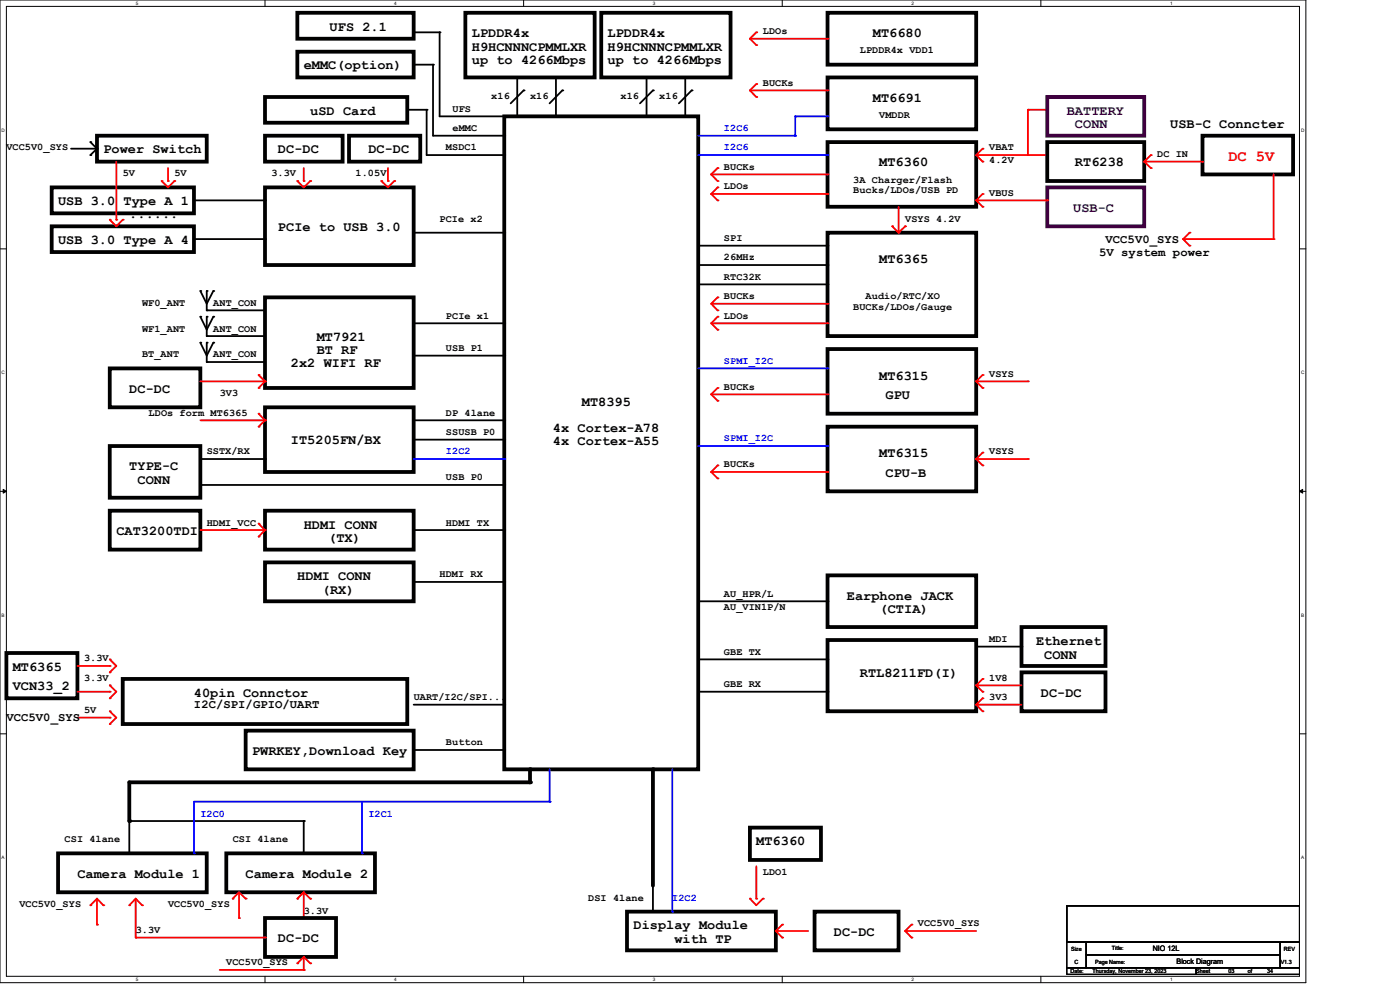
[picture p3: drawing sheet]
<svg xmlns="http://www.w3.org/2000/svg" width="297mm" height="210mm" viewBox="0 0 297 210" stroke-linecap="round" stroke-linejoin="round" font-family="sans-serif">
<g fill="none" stroke="#000" stroke-width=".21">
<path d="M0 0h277v208.5h-277zM1.4 1.4h274.3v205.7h-274.3zM56.2 0v1.4M111.1 0v1.4M165.9 0v1.4M220.8 0v1.4M0 52.8h1.4M275.7 52.8h1.3M0 104.2h1.4M.7 103.8l.7 .4-.7 .4zM275.7 104.2l.7-.4v.8zM275.7 104.2h1.3"/>
<path d="M0 155.7h1.4M275.7 155.7h1.3M56.2 207.1v1.4M111.1 207.1v1.4M165.9 207.1v1.4M220.8 207.1v1.4"/>
</g>
<path d="M.7 103.8l.7 .4-.7 .4zM275.7 104.2l.7-.4v.8z" fill="#000"/>
<g fill="none" stroke="#000" stroke-width=".8">
<path d="M63.1 2.7h24.7v5.5h-24.7zM98.7 2.7h27.5v13.7h-27.5zM107 24.7h41.1v138.5h-41.1zM175.6 30.1h31.5v13.8h-31.5zM175.6 49.4h31.5v21.9h-31.5zM56.2 63.1h31.6v19.2h-31.6zM175.6 74h31.5v13.8h-31.5zM175.6 90.5h31.5v13.7h-31.5zM56.2 108.3h31.6v8.3h-31.6zM56.2 119.3h31.6v8.3h-31.6zM175.6 135.8h31.5v15.1h-31.5zM175.6 122h31.5v11h-31.5z"/>
<path d="M216.7 133h17.8v8.3h-17.8zM52.1 155h35.7v8.2h-35.7zM112.4 163.2v2.7h-85v8.3M138.5 163.2v24.7M12.3 181h31.6v8.3h-31.6zM48 181h31.5v8.3h-31.5zM133 193.4h31.6v8.2h-31.6z"/>
</g>
<g fill="none" stroke="#000" stroke-width=".38">
<path d="M109.7 16.4v8.3M111.1 19.2l-2.8 2.7M117.9 16.4v8.3M119.3 19.2l-2.7 2.7M93.3 24.7h13.7M42.5 61.7l1.4 2.7 1.4-2.7M42.5 67.2l1.4 2.7 1.4-2.7M43.9 61.7v4.1h12.3M43.9 67.2v4.1h12.3M87.8 68.6h19.2M87.8 75.4h19.2M87.8 112.4h19.2"/>
<path d="M87.8 123.4h19.2M148.1 139.9h27.5M148.1 127.6h27.5M207.1 137.2h9.6M87.8 159.1h19.2M148.1 146.7h27.5M64.4 174.2h-37v6.8"/>
</g>
<g fill="#000">
<circle cx="111.1" cy="19.2" r=".19"/>
<circle cx="119.3" cy="19.2" r=".19"/>
<circle cx="107" cy="24.7" r=".19"/>
<circle cx="109.7" cy="24.7" r=".19"/>
<circle cx="117.9" cy="24.7" r=".19"/>
<circle cx="42.5" cy="67.2" r=".19"/>
<circle cx="42.5" cy="61.7" r=".19"/>
<circle cx="43.9" cy="61.7" r=".19"/>
<circle cx="43.9" cy="65.8" r=".19"/>
<circle cx="43.9" cy="67.2" r=".19"/>
<circle cx="43.9" cy="71.3" r=".19"/>
<circle cx="45.3" cy="67.2" r=".19"/>
<circle cx="45.3" cy="61.7" r=".19"/>
<circle cx="107" cy="68.6" r=".19"/>
<circle cx="107" cy="75.4" r=".19"/>
<circle cx="107" cy="112.4" r=".19"/>
<circle cx="107" cy="123.4" r=".19"/>
<circle cx="175.6" cy="139.9" r=".19"/>
<circle cx="175.6" cy="127.6" r=".19"/>
<circle cx="216.7" cy="137.2" r=".19"/>
<circle cx="107" cy="159.1" r=".19"/>
<circle cx="175.6" cy="146.7" r=".19"/>
<circle cx="27.4" cy="174.2" r=".19"/>
<circle cx="27.4" cy="174.2" r=".4"/>
<circle cx="64.4" cy="174.2" r=".19"/>
<circle cx="112.4" cy="165.9" r=".4"/>
<circle cx="112.4" cy="163.2" r=".4"/>
<circle cx="138.5" cy="163.2" r=".4"/>
</g>
<path d="M148.1 32.9h27.5" fill="none" stroke="#00f" stroke-width=".38"/>
<circle cx="175.6" cy="32.9" r=".19" fill="#00f"/>
<path d="M150.9 37h24.7" fill="none" stroke="#f00" stroke-width=".38"/>
<circle cx="175.6" cy="37" r=".19" fill="#f00"/>
<path d="M150.9 41.1h24.7" fill="none" stroke="#f00" stroke-width=".38"/>
<circle cx="175.6" cy="41.1" r=".19" fill="#f00"/>
<path d="M152.2 35.6l-1.3 1.4" fill="none" stroke="#f00" stroke-width=".38"/>
<circle cx="152.2" cy="35.6" r=".19" fill="#f00"/>
<path d="M150.9 37l1.3 1.4" fill="none" stroke="#f00" stroke-width=".38"/>
<circle cx="152.2" cy="38.4" r=".19" fill="#f00"/>
<path d="M152.2 39.8l-1.3 1.3" fill="none" stroke="#f00" stroke-width=".38"/>
<circle cx="152.2" cy="39.8" r=".19" fill="#f00"/>
<path d="M150.9 41.1l1.3 1.4" fill="none" stroke="#f00" stroke-width=".38"/>
<circle cx="152.2" cy="42.5" r=".19" fill="#f00"/>
<path d="M148.1 52.1h27.5M148.1 56.2h27.5M148.1 60.3h27.5" fill="none" stroke="#000" stroke-width=".38"/>
<g fill="#000">
<circle cx="175.6" cy="52.1" r=".19"/>
<circle cx="175.6" cy="56.2" r=".19"/>
<circle cx="175.6" cy="60.3" r=".19"/>
</g>
<path d="M150.9 64.4h24.7" fill="none" stroke="#f00" stroke-width=".38"/>
<circle cx="175.6" cy="64.4" r=".19" fill="#f00"/>
<path d="M150.9 68.6h24.7" fill="none" stroke="#f00" stroke-width=".38"/>
<circle cx="175.6" cy="68.6" r=".19" fill="#f00"/>
<path d="M152.2 63.1l-1.3 1.3" fill="none" stroke="#f00" stroke-width=".38"/>
<circle cx="152.2" cy="63.1" r=".19" fill="#f00"/>
<path d="M150.9 64.4l1.3 1.4" fill="none" stroke="#f00" stroke-width=".38"/>
<circle cx="152.2" cy="65.8" r=".19" fill="#f00"/>
<path d="M152.2 67.2l-1.3 1.4" fill="none" stroke="#f00" stroke-width=".38"/>
<circle cx="152.2" cy="67.2" r=".19" fill="#f00"/>
<path d="M150.9 68.6l1.3 1.3" fill="none" stroke="#f00" stroke-width=".38"/>
<circle cx="152.2" cy="69.9" r=".19" fill="#f00"/>
<path d="M148.1 78.1h27.5" fill="none" stroke="#00f" stroke-width=".38"/>
<circle cx="175.6" cy="78.1" r=".19" fill="#00f"/>
<path d="M148.1 94.6h27.5" fill="none" stroke="#00f" stroke-width=".38"/>
<circle cx="175.6" cy="94.6" r=".19" fill="#00f"/>
<path d="M150.9 83.7h24.7" fill="none" stroke="#f00" stroke-width=".38"/>
<circle cx="175.6" cy="83.7" r=".19" fill="#f00"/>
<path d="M152.2 82.3l-1.3 1.4" fill="none" stroke="#f00" stroke-width=".38"/>
<circle cx="152.2" cy="82.3" r=".19" fill="#f00"/>
<path d="M150.9 83.7l1.3 1.3" fill="none" stroke="#f00" stroke-width=".38"/>
<circle cx="152.2" cy="85" r=".19" fill="#f00"/>
<path d="M150.9 100.1h24.7" fill="none" stroke="#f00" stroke-width=".38"/>
<circle cx="175.6" cy="100.1" r=".19" fill="#f00"/>
<path d="M152.2 98.7l-1.3 1.4" fill="none" stroke="#f00" stroke-width=".38"/>
<circle cx="152.2" cy="98.7" r=".19" fill="#f00"/>
<path d="M150.9 100.1l1.3 1.4" fill="none" stroke="#f00" stroke-width=".38"/>
<circle cx="152.2" cy="101.5" r=".19" fill="#f00"/>
<path d="M190.6 43.9v5.5" fill="none" stroke="#f00" stroke-width=".38"/>
<circle cx="190.6" cy="49.4" r=".19" fill="#f00"/>
<path d="M192 48l-1.4 1.4" fill="none" stroke="#f00" stroke-width=".38"/>
<circle cx="192" cy="48" r=".19" fill="#f00"/>
<path d="M189.3 48l1.3 1.4" fill="none" stroke="#f00" stroke-width=".38"/>
<circle cx="189.3" cy="48" r=".19" fill="#f00"/>
<path d="M207.1 32.9h15.1" fill="none" stroke="#f00" stroke-width=".38"/>
<circle cx="222.2" cy="32.9" r=".19" fill="#f00"/>
<path d="M208.4 31.5l-1.3 1.4" fill="none" stroke="#f00" stroke-width=".38"/>
<circle cx="208.4" cy="31.5" r=".19" fill="#f00"/>
<path d="M207.1 32.9l1.3 1.4" fill="none" stroke="#f00" stroke-width=".38"/>
<circle cx="208.4" cy="34.3" r=".19" fill="#f00"/>
<path d="M207.1 80.9h11" fill="none" stroke="#f00" stroke-width=".38"/>
<circle cx="218.1" cy="80.9" r=".19" fill="#f00"/>
<path d="M208.4 79.5l-1.3 1.4" fill="none" stroke="#f00" stroke-width=".38"/>
<circle cx="208.4" cy="79.5" r=".19" fill="#f00"/>
<path d="M207.1 80.9l1.3 1.4" fill="none" stroke="#f00" stroke-width=".38"/>
<circle cx="208.4" cy="82.3" r=".19" fill="#f00"/>
<path d="M207.1 97.4h11" fill="none" stroke="#f00" stroke-width=".38"/>
<circle cx="218.1" cy="97.4" r=".19" fill="#f00"/>
<path d="M208.4 96l-1.3 1.4" fill="none" stroke="#f00" stroke-width=".38"/>
<circle cx="208.4" cy="96" r=".19" fill="#f00"/>
<path d="M207.1 97.4l1.3 1.3" fill="none" stroke="#f00" stroke-width=".38"/>
<circle cx="208.4" cy="98.7" r=".19" fill="#f00"/>
<path d="M172.8 193.4h17.8v8.2h-17.8z" fill="none" stroke="#000" stroke-width=".8"/>
<path d="M160.4 183.8v6.8" fill="none" stroke="#f00" stroke-width=".38"/>
<circle cx="160.4" cy="190.6" r=".19" fill="#f00"/>
<path d="M116.6 163.2v6.9" fill="none" stroke="#00f" stroke-width=".38"/>
<circle cx="116.6" cy="170.1" r=".19" fill="#00f"/>
<path d="M41.1 170.1h75.5" fill="none" stroke="#00f" stroke-width=".38"/>
<circle cx="116.6" cy="170.1" r=".19" fill="#00f"/>
<path d="M64.4 174.2v6.8M138.5 187.9v5.5" fill="none" stroke="#000" stroke-width=".38"/>
<g fill="#000">
<circle cx="64.4" cy="174.2" r=".19"/>
<circle cx="138.5" cy="193.4" r=".19"/>
</g>
<path d="M41.1 170.1v10.9" fill="none" stroke="#00f" stroke-width=".38"/>
<circle cx="41.1" cy="181" r=".19" fill="#00f"/>
<path d="M76.8 170.1v10.9" fill="none" stroke="#00f" stroke-width=".38"/>
<circle cx="76.8" cy="181" r=".19" fill="#00f"/>
<path d="M142.6 163.2v30.2" fill="none" stroke="#00f" stroke-width=".38"/>
<circle cx="142.6" cy="193.4" r=".19" fill="#00f"/>
<path d="M127.6 2.7h27.4v13.7h-27.4zM175.6 16.4h31.5v11h-31.5z" fill="none" stroke="#000" stroke-width=".8"/>
<path d="M137.2 16.4v8.3M138.5 19.2l-2.7 2.7M145.4 16.4v8.3M146.7 19.2l-2.7 2.7" fill="none" stroke="#000" stroke-width=".38"/>
<g fill="#000">
<circle cx="138.5" cy="19.2" r=".19"/>
<circle cx="146.7" cy="19.2" r=".19"/>
<circle cx="137.2" cy="24.7" r=".19"/>
<circle cx="145.4" cy="24.7" r=".19"/>
</g>
<path d="M148.1 28.8h20.6" fill="none" stroke="#00f" stroke-width=".38"/>
<circle cx="168.7" cy="28.8" r=".19" fill="#00f"/>
<path d="M168.7 24.7v4.1" fill="none" stroke="#00f" stroke-width=".38"/>
<circle cx="168.7" cy="24.7" r=".19" fill="#00f"/>
<path d="M168.7 24.7h6.9" fill="none" stroke="#00f" stroke-width=".38"/>
<circle cx="175.6" cy="24.7" r=".19" fill="#00f"/>
<path d="M26 144h60.4v9.6h-60.4z" fill="none" stroke="#000" stroke-width=".8"/>
<path d="M87.8 149.5h19.2" fill="none" stroke="#000" stroke-width=".38"/>
<circle cx="107" cy="149.5" r=".19" fill="#000"/>
<path d="M159.1 19.2h16.5" fill="none" stroke="#f00" stroke-width=".38"/>
<circle cx="175.6" cy="19.2" r=".19" fill="#f00"/>
<path d="M160.4 17.8l-1.3 1.4" fill="none" stroke="#f00" stroke-width=".38"/>
<circle cx="160.4" cy="17.8" r=".19" fill="#f00"/>
<path d="M159.1 19.2l1.3 1.4" fill="none" stroke="#f00" stroke-width=".38"/>
<circle cx="160.4" cy="20.6" r=".19" fill="#f00"/>
<path d="M175.6 2.7h31.5v11h-31.5z" fill="none" stroke="#000" stroke-width=".8"/>
<path d="M159.1 8.2h16.5" fill="none" stroke="#f00" stroke-width=".38"/>
<circle cx="175.6" cy="8.2" r=".19" fill="#f00"/>
<path d="M160.4 6.9l-1.3 1.3" fill="none" stroke="#f00" stroke-width=".38"/>
<circle cx="160.4" cy="6.9" r=".19" fill="#f00"/>
<path d="M159.1 8.2l1.3 1.4" fill="none" stroke="#f00" stroke-width=".38"/>
<circle cx="160.4" cy="9.6" r=".19" fill="#f00"/>
<path d="M11 39.8h30.1v5.5h-30.1zM216.7 142.6h17.8v8.3h-17.8z" fill="none" stroke="#000" stroke-width=".8"/>
<path d="M207.1 145.4h9.6" fill="none" stroke="#f00" stroke-width=".38"/>
<circle cx="207.1" cy="145.4" r=".19" fill="#f00"/>
<path d="M207.1 149.5h9.6" fill="none" stroke="#f00" stroke-width=".38"/>
<circle cx="207.1" cy="149.5" r=".19" fill="#f00"/>
<path d="M207.1 145.4l1.3 1.3" fill="none" stroke="#f00" stroke-width=".38"/>
<circle cx="208.4" cy="146.7" r=".19" fill="#f00"/>
<path d="M208.4 144l-1.3 1.4" fill="none" stroke="#f00" stroke-width=".38"/>
<circle cx="208.4" cy="144" r=".19" fill="#f00"/>
<path d="M207.1 149.5l1.3 1.4" fill="none" stroke="#f00" stroke-width=".38"/>
<circle cx="208.4" cy="150.9" r=".19" fill="#f00"/>
<path d="M208.4 148.1l-1.3 1.4" fill="none" stroke="#f00" stroke-width=".38"/>
<circle cx="208.4" cy="148.1" r=".19" fill="#f00"/>
<path d="M87.8 6.9h5.5v17.8" fill="none" stroke="#000" stroke-width=".38"/>
<g fill="#000">
<circle cx="87.8" cy="6.9" r=".19"/>
<circle cx="93.3" cy="6.9" r=".19"/>
</g>
<path d="M23.3 78.1h19.2v8.3h-19.2z" fill="none" stroke="#000" stroke-width=".8"/>
<path d="M28.8 190.6v8.3" fill="none" stroke="#f00" stroke-width=".38"/>
<circle cx="28.8" cy="198.9" r=".19" fill="#f00"/>
<path d="M28.8 190.6l-1.4 1.4" fill="none" stroke="#f00" stroke-width=".38"/>
<circle cx="27.4" cy="192" r=".19" fill="#f00"/>
<path d="M28.8 190.6l1.3 1.4" fill="none" stroke="#f00" stroke-width=".38"/>
<circle cx="30.1" cy="192" r=".19" fill="#f00"/>
<path d="M64.4 189.3v5.4" fill="none" stroke="#f00" stroke-width=".38"/>
<circle cx="64.4" cy="194.7" r=".19" fill="#f00"/>
<path d="M64.4 189.3l-1.3 1.3" fill="none" stroke="#f00" stroke-width=".38"/>
<circle cx="63.1" cy="190.6" r=".19" fill="#f00"/>
<path d="M64.4 189.3l1.4 1.3" fill="none" stroke="#f00" stroke-width=".38"/>
<circle cx="65.8" cy="190.6" r=".19" fill="#f00"/>
<path d="M20.6 190.6v5.5" fill="none" stroke="#f00" stroke-width=".38"/>
<circle cx="20.6" cy="196.1" r=".19" fill="#f00"/>
<path d="M20.6 190.6l-1.4 1.4" fill="none" stroke="#f00" stroke-width=".38"/>
<circle cx="19.2" cy="192" r=".19" fill="#f00"/>
<path d="M20.6 190.6l1.3 1.4" fill="none" stroke="#f00" stroke-width=".38"/>
<circle cx="21.9" cy="192" r=".19" fill="#f00"/>
<path d="M56.2 194.7h15.1v8.3h-15.1z" fill="none" stroke="#000" stroke-width=".8"/>
<path d="M28.8 198.9h27.4" fill="none" stroke="#f00" stroke-width=".38"/>
<circle cx="56.2" cy="198.9" r=".19" fill="#f00"/>
<path d="M218.1 23.3h4.1" fill="none" stroke="#f00" stroke-width=".38"/>
<circle cx="218.1" cy="23.3" r=".19" fill="#f00"/>
<path d="M218.1 23.3v9.6" fill="none" stroke="#f00" stroke-width=".38"/>
<circle cx="218.1" cy="32.9" r=".19" fill="#f00"/>
<path d="M64.4 203v2.7" fill="none" stroke="#f00" stroke-width=".38"/>
<circle cx="64.4" cy="205.7" r=".19" fill="#f00"/>
<path d="M64.4 203l-1.3 1.3" fill="none" stroke="#f00" stroke-width=".38"/>
<circle cx="63.1" cy="204.3" r=".19" fill="#f00"/>
<path d="M64.4 203l1.4 1.3" fill="none" stroke="#f00" stroke-width=".38"/>
<circle cx="65.8" cy="204.3" r=".19" fill="#f00"/>
<path d="M46.6 205.7h17.8" fill="none" stroke="#f00" stroke-width=".38"/>
<circle cx="64.4" cy="205.7" r=".19" fill="#f00"/>
<path d="M42.5 80.9h13.7" fill="none" stroke="#f00" stroke-width=".38"/>
<circle cx="56.2" cy="80.9" r=".19" fill="#f00"/>
<path d="M54.9 79.5l1.3 1.4" fill="none" stroke="#f00" stroke-width=".38"/>
<circle cx="54.9" cy="79.5" r=".19" fill="#f00"/>
<path d="M56.2 80.9l-1.3 1.4" fill="none" stroke="#f00" stroke-width=".38"/>
<circle cx="54.9" cy="82.3" r=".19" fill="#f00"/>
<path d="M23.3 108.3h19.2v8.3h-19.2z" fill="none" stroke="#000" stroke-width=".8"/>
<path d="M42.5 112.4h13.7" fill="none" stroke="#f00" stroke-width=".38"/>
<circle cx="56.2" cy="112.4" r=".19" fill="#f00"/>
<path d="M54.9 111.1l1.3 1.3" fill="none" stroke="#f00" stroke-width=".38"/>
<circle cx="54.9" cy="111.1" r=".19" fill="#f00"/>
<path d="M56.2 112.4l-1.3 1.4" fill="none" stroke="#f00" stroke-width=".38"/>
<circle cx="54.9" cy="113.8" r=".19" fill="#f00"/>
<path d="M56.2 20.6h30.2v5.4h-30.2z" fill="none" stroke="#000" stroke-width=".8"/>
<path d="M86.4 23.3h4.1v9.6h16.5M42.5 72.7l1.4 2.7 1.4-2.7M43.9 72.7v4.1h12.3" fill="none" stroke="#000" stroke-width=".38"/>
<g fill="#000">
<circle cx="86.4" cy="23.3" r=".19"/>
<circle cx="90.5" cy="23.3" r=".19"/>
<circle cx="107" cy="32.9" r=".19"/>
<circle cx="42.5" cy="72.7" r=".19"/>
<circle cx="43.9" cy="76.8" r=".19"/>
<circle cx="43.9" cy="72.7" r=".19"/>
<circle cx="45.3" cy="72.7" r=".19"/>
</g>
<path d="M50.7 189.3l-1.3 1.3" fill="none" stroke="#f00" stroke-width=".38"/>
<circle cx="49.4" cy="190.6" r=".19" fill="#f00"/>
<path d="M50.7 189.3l1.4 1.3" fill="none" stroke="#f00" stroke-width=".38"/>
<circle cx="52.1" cy="190.6" r=".19" fill="#f00"/>
<path d="M50.7 189.3v5.4" fill="none" stroke="#f00" stroke-width=".38"/>
<circle cx="50.7" cy="194.7" r=".19" fill="#f00"/>
<path d="M159.1 190.6l1.3 1.4" fill="none" stroke="#f00" stroke-width=".38"/>
<circle cx="159.1" cy="190.6" r=".19" fill="#f00"/>
<path d="M161.8 190.6l-1.4 1.4" fill="none" stroke="#f00" stroke-width=".38"/>
<circle cx="161.8" cy="190.6" r=".19" fill="#f00"/>
<path d="M165.9 196.1l-1.3 1.4" fill="none" stroke="#f00" stroke-width=".38"/>
<circle cx="165.9" cy="196.1" r=".19" fill="#f00"/>
<path d="M164.6 197.5h6.9" fill="none" stroke="#f00" stroke-width=".38"/>
<circle cx="164.6" cy="197.5" r=".19" fill="#f00"/>
<path d="M164.6 197.5l1.3 1.4" fill="none" stroke="#f00" stroke-width=".38"/>
<circle cx="165.9" cy="198.9" r=".19" fill="#f00"/>
<path d="M193.4 196.1l-1.4 1.4" fill="none" stroke="#f00" stroke-width=".38"/>
<circle cx="193.4" cy="196.1" r=".19" fill="#f00"/>
<path d="M192 197.5h15.1" fill="none" stroke="#f00" stroke-width=".38"/>
<circle cx="192" cy="197.5" r=".19" fill="#f00"/>
<path d="M192 197.5l1.4 1.4" fill="none" stroke="#f00" stroke-width=".38"/>
<circle cx="193.4" cy="198.9" r=".19" fill="#f00"/>
<path d="M23.3 94.6h19.2v11h-19.2zM56.2 86.4h31.6v13.7h-31.6zM159.1 175.6h15.1v6.8h-15.1z" fill="none" stroke="#000" stroke-width=".8"/>
<path d="M54.9 87.8l1.3 1.4" fill="none" stroke="#f00" stroke-width=".38"/>
<circle cx="54.9" cy="87.8" r=".19" fill="#f00"/>
<path d="M42.5 89.2h13.7" fill="none" stroke="#f00" stroke-width=".38"/>
<circle cx="56.2" cy="89.2" r=".19" fill="#f00"/>
<path d="M56.2 89.2l-1.3 1.3" fill="none" stroke="#f00" stroke-width=".38"/>
<circle cx="54.9" cy="90.5" r=".19" fill="#f00"/>
<path d="M42.5 97.4h13.7M87.8 89.2h19.2M87.8 93.3h19.2" fill="none" stroke="#000" stroke-width=".38"/>
<g fill="#000">
<circle cx="56.2" cy="97.4" r=".19"/>
<circle cx="107" cy="93.3" r=".19"/>
<circle cx="107" cy="89.2" r=".19"/>
</g>
<path d="M87.8 97.4h19.2" fill="none" stroke="#00f" stroke-width=".38"/>
<circle cx="107" cy="97.4" r=".19" fill="#00f"/>
<path d="M87.8 49.4h19.2M42.5 102.9h64.5" fill="none" stroke="#000" stroke-width=".38"/>
<g fill="#000">
<circle cx="107" cy="49.4" r=".19"/>
<circle cx="107" cy="102.9" r=".19"/>
</g>
<path d="M56.2 39.8h31.6v16.4h-31.6zM56.2 28.8h16.5v5.5h-16.5z" fill="none" stroke="#000" stroke-width=".8"/>
<path d="M64.4 35.6v2.8" fill="none" stroke="#f00" stroke-width=".38"/>
<circle cx="64.4" cy="38.4" r=".19" fill="#f00"/>
<path d="M63.1 38.4l1.3 1.4" fill="none" stroke="#f00" stroke-width=".38"/>
<circle cx="63.1" cy="38.4" r=".19" fill="#f00"/>
<path d="M65.8 38.4l-1.4 1.4" fill="none" stroke="#f00" stroke-width=".38"/>
<circle cx="65.8" cy="38.4" r=".19" fill="#f00"/>
<path d="M82.3 35.6v2.8" fill="none" stroke="#f00" stroke-width=".38"/>
<circle cx="82.3" cy="38.4" r=".19" fill="#f00"/>
<path d="M74 28.8h15.2v5.5h-15.2z" fill="none" stroke="#000" stroke-width=".8"/>
<path d="M80.9 38.4l1.4 1.4" fill="none" stroke="#f00" stroke-width=".38"/>
<circle cx="80.9" cy="38.4" r=".19" fill="#f00"/>
<path d="M83.7 38.4l-1.4 1.4" fill="none" stroke="#f00" stroke-width=".38"/>
<circle cx="83.7" cy="38.4" r=".19" fill="#f00"/>
<path d="M20.6 28.8h23.3v5.5h-23.3zM11 48h30.1v5.5h-30.1z" fill="none" stroke="#000" stroke-width=".8"/>
<path d="M24.7 34.3v12.3" fill="none" stroke="#f00" stroke-width=".38"/>
<circle cx="24.7" cy="46.6" r=".19" fill="#f00"/>
<path d="M23.3 46.6l1.4 1.4" fill="none" stroke="#f00" stroke-width=".38"/>
<circle cx="23.3" cy="46.6" r=".19" fill="#f00"/>
<path d="M26 46.6l-1.3 1.4" fill="none" stroke="#f00" stroke-width=".38"/>
<circle cx="26" cy="46.6" r=".19" fill="#f00"/>
<path d="M15.1 31.5h5.5M19.2 30.1l1.4 1.4M20.6 31.5l-1.4 1.4" fill="none" stroke="#000" stroke-width=".38"/>
<g fill="#000">
<circle cx="19.2" cy="30.1" r=".19"/>
<circle cx="19.2" cy="32.9" r=".19"/>
<circle cx="20.6" cy="31.5" r=".19"/>
</g>
<path d="M35.6 35.6v2.8" fill="none" stroke="#f00" stroke-width=".38"/>
<circle cx="35.6" cy="38.4" r=".19" fill="#f00"/>
<path d="M34.3 38.4l1.3 1.4" fill="none" stroke="#f00" stroke-width=".38"/>
<circle cx="34.3" cy="38.4" r=".19" fill="#f00"/>
<path d="M37 38.4l-1.4 1.4" fill="none" stroke="#f00" stroke-width=".38"/>
<circle cx="37" cy="38.4" r=".19" fill="#f00"/>
<path d="M255.1 28.8h19.2v8.2h-19.2z" fill="none" stroke="#000" stroke-width=".8"/>
<path d="M270.2 37v13.7" fill="none" stroke="#f00" stroke-width=".38"/>
<circle cx="270.2" cy="50.7" r=".19" fill="#f00"/>
<path d="M252.3 49.4l-1.3 1.3" fill="none" stroke="#f00" stroke-width=".38"/>
<circle cx="252.3" cy="49.4" r=".19" fill="#f00"/>
<path d="M251 50.7h19.2" fill="none" stroke="#f00" stroke-width=".38"/>
<circle cx="251" cy="50.7" r=".19" fill="#f00"/>
<path d="M251 50.7l1.3 1.4" fill="none" stroke="#f00" stroke-width=".38"/>
<circle cx="252.3" cy="52.1" r=".19" fill="#f00"/>
<path d="M222.2 30.1h20.5v8.3h-20.5z" fill="none" stroke="#000" stroke-width=".8"/>
<path d="M222.2 39.8h20.5v8.2h-20.5zM222.2 20.6h20.5v8.2h-20.5z" fill="none" stroke="#3f003f" stroke-width=".8"/>
<path d="M244.1 32.9l-1.4 1.4" fill="none" stroke="#f00" stroke-width=".38"/>
<circle cx="244.1" cy="32.9" r=".19" fill="#f00"/>
<path d="M242.7 34.3l1.4 1.3" fill="none" stroke="#f00" stroke-width=".38"/>
<circle cx="244.1" cy="35.6" r=".19" fill="#f00"/>
<path d="M242.7 34.3h12.4" fill="none" stroke="#f00" stroke-width=".38"/>
<circle cx="255.1" cy="34.3" r=".19" fill="#f00"/>
<path d="M208.4 41.1l-1.3 1.4" fill="none" stroke="#f00" stroke-width=".38"/>
<circle cx="208.4" cy="41.1" r=".19" fill="#f00"/>
<path d="M207.1 42.5l1.3 1.4" fill="none" stroke="#f00" stroke-width=".38"/>
<circle cx="208.4" cy="43.9" r=".19" fill="#f00"/>
<path d="M207.1 42.5h15.1" fill="none" stroke="#f00" stroke-width=".38"/>
<circle cx="222.2" cy="42.5" r=".19" fill="#f00"/>
<path d="M1.4 138.5h15v9.6h-15z" fill="none" stroke="#000" stroke-width=".8"/>
<path d="M23.3 145.4l1.4 1.3" fill="none" stroke="#f00" stroke-width=".38"/>
<circle cx="23.3" cy="145.4" r=".19" fill="#f00"/>
<path d="M16.4 146.7h6.9" fill="none" stroke="#f00" stroke-width=".38"/>
<circle cx="23.3" cy="146.7" r=".19" fill="#f00"/>
<path d="M24.7 146.7l-1.4 1.4" fill="none" stroke="#f00" stroke-width=".38"/>
<circle cx="23.3" cy="148.1" r=".19" fill="#f00"/>
<path d="M23.3 150.9l1.4 1.3" fill="none" stroke="#f00" stroke-width=".38"/>
<circle cx="23.3" cy="150.9" r=".19" fill="#f00"/>
<path d="M16.4 152.2h6.9" fill="none" stroke="#f00" stroke-width=".38"/>
<circle cx="23.3" cy="152.2" r=".19" fill="#f00"/>
<path d="M24.7 152.2l-1.4 1.4" fill="none" stroke="#f00" stroke-width=".38"/>
<circle cx="23.3" cy="153.6" r=".19" fill="#f00"/>
<path d="M23.3 139.9l1.4 1.4" fill="none" stroke="#f00" stroke-width=".38"/>
<circle cx="23.3" cy="139.9" r=".19" fill="#f00"/>
<path d="M16.4 141.3h6.9" fill="none" stroke="#f00" stroke-width=".38"/>
<circle cx="23.3" cy="141.3" r=".19" fill="#f00"/>
<path d="M24.7 141.3l-1.4 1.3" fill="none" stroke="#f00" stroke-width=".38"/>
<circle cx="23.3" cy="142.6" r=".19" fill="#f00"/>
<path d="M63.1 11h24.7v5.4h-24.7z" fill="none" stroke="#000" stroke-width=".8"/>
<path d="M87.8 13.7h4.1v15.1h15.1M41.1 42.5h15.1M41.1 50.7h15.1" fill="none" stroke="#000" stroke-width=".38"/>
<g fill="#000">
<circle cx="87.8" cy="13.7" r=".19"/>
<circle cx="91.9" cy="13.7" r=".19"/>
<circle cx="107" cy="28.8" r=".19"/>
<circle cx="56.2" cy="50.7" r=".19"/>
<circle cx="56.2" cy="42.5" r=".19"/>
</g>
<path d="M226.3 192.2h49.4v7.6h-49.4zM226.3 199.8h4.1v5.5h-4.1zM230.4 199.8h41.2v2.8h-41.2zM271.6 199.8h4.1v5.5h-4.1zM226.3 205.3h27.4v1.4h-27.4zM230.4 202.6h41.2v2.7h-41.2zM253.7 205.3h22v1.4h-22z" fill="none" stroke="#000" stroke-width=".21"/>
<text font-size="3.3" fill="#f00" x="260.6" y="34.2">DC 5V</text>
<g font-size="2.9">
<text x="69.9" y="6.5">UFS 2.1</text>
<text x="100.1" y="7.9">LPDDR4x</text>
<text x="100.1" y="10.8">H9HCNNNCPMMLXR</text>
<text x="128.9" y="7.9">LPDDR4x</text>
<text x="128.9" y="10.8">H9HCNNNCPMMLXR</text>
<text x="185.2" y="7.9">MT6680</text>
<text x="64.4" y="14.7">eMMC(option)</text>
<text x="100.1" y="13.6">up to 4266Mbps</text>
<text x="128.9" y="13.6">up to 4266Mbps</text>
<text x="185.2" y="21.6">MT6691</text>
<text x="65.8" y="24.3">uSD Card</text>
<text x="248.2" y="27.1">USB-C Conncter</text>
<text x="21.9" y="32.6">Power Switch</text>
<text x="59" y="32.6">DC-DC</text>
<text x="78.1" y="32.6">DC-DC</text>
<text x="186.5" y="35.3">MT6360</text>
<text x="228" y="35.3">RT6238</text>
<text x="12.3" y="43.6">USB 3.0 Type A 1</text>
<text x="27.4" y="46.3">......</text>
<text x="12.3" y="51.8">USB 3.0 Type A 4</text>
<text x="59" y="49">PCIe to USB 3.0</text>
<text x="186.5" y="55.9">MT6365</text>
<text x="61.7" y="77.9">2x2 WIFI RF</text>
<text x="67.2" y="72.3">MT7921</text>
<text x="67.2" y="75.1">BT RF</text>
<text x="27.4" y="83.3">DC-DC</text>
<text x="186.5" y="80.6">MT6315</text>
<text x="123.4" y="86.1">MT8395</text>
<text x="187.9" y="84.7">GPU</text>
<text x="61.7" y="94.3">IT5205FN/BX</text>
<text x="117.3" y="91.6">4x Cortex-A78</text>
<text x="117.3" y="94.4">4x Cortex-A55</text>
<text x="27.4" y="99.8">TYPE-C</text>
<text x="186.5" y="97">MT6315</text>
<text x="187.9" y="101.1">CPU-B</text>
<text x="29.2" y="102.7">CONN</text>
<text x="24.7" y="113.5">CAT3200TDI</text>
<text x="64.4" y="112.1">HDMI CONN</text>
<text x="69.6" y="115">(TX)</text>
<text x="63.1" y="123.1">HDMI CONN</text>
<text x="68.3" y="126">(RX)</text>
<text x="179.7" y="127.2">Earphone JACK</text>
<text x="186.6" y="130.1">(CTIA)</text>
<text x="219.8" y="136.8">Ethernet</text>
<text x="2.7" y="142.3">MT6365</text>
<text x="182.4" y="143.7">RTL8211FD(I)</text>
<text x="221.5" y="139.7">CONN</text>
<text x="2.7" y="146.4">VCN33_2</text>
<text x="41.1" y="147.8">40pin Connctor</text>
<text x="220.8" y="147.8">DC-DC</text>
<text x="53.5" y="160.1">PWRKEY,Download Key</text>
<text x="160.4" y="179.3">MT6360</text>
<text x="16.4" y="186.2">Camera Module 1</text>
<text x="52.1" y="186.2">Camera Module 2</text>
<text x="134.4" y="197.1">Display Module</text>
<text x="59" y="199.9">DC-DC</text>
<text x="143.1" y="200">with TP</text>
<text x="176.9" y="198.5">DC-DC</text>
</g>
<g font-size="2.9" fill="#3f003f">
<text x="226.3" y="24.3">BATTERY</text>
<text x="228" y="27.2">CONN</text>
<text x="227.7" y="44.9">USB-C</text>
</g>
<g font-size="2.6">
<text x="234.5" y="51.5">VCC5V0_SYS</text>
<text x="233.2" y="54.2">5V system power</text>
<text x="1.4" y="153">VCC5V0_SYS</text>
<text x="41.1" y="150.2">I2C/SPI/GPIO/UART</text>
</g>
<g font-size="2.2">
<text x="161.8" y="7.2">LDOs</text>
<text x="182.4" y="11.3">LPDDR4x VDD1</text>
<text x="96" y="23.7">UFS</text>
<text x="104.2" y="21">x16</text>
<text x="112.4" y="21">x16</text>
<text x="131.7" y="21">x16</text>
<text x="139.9" y="21">x16</text>
<text x="161.8" y="18.2">BUCKs</text>
<text x="96" y="27.8">eMMC</text>
<text x="186.5" y="25.1">VMDDR</text>
<text x="1.4" y="31.9">VCC5V0_SYS</text>
<text x="94.6" y="31.9">MSDC1</text>
<text x="209.8" y="31.9">VBAT</text>
<text x="209.8" y="34.7">4.2V</text>
<text x="245.5" y="33.3">DC IN</text>
<text x="26" y="37.4">5V</text>
<text x="37" y="37.4">5V</text>
<text x="57.6" y="37.4">3.3V</text>
<text x="75.4" y="37.4">1.05V</text>
<text x="153.6" y="36.1">BUCKs</text>
<text x="153.6" y="40.2">LDOs</text>
<text x="181" y="38.8">3A Charger/Flash</text>
<text x="181" y="40.9">Bucks/LDOs/USB PD</text>
<text x="209.8" y="41.5">VBUS</text>
<text x="93.3" y="47">PCIe x2</text>
<text x="192" y="47">VSYS 4.2V</text>
<text x="153.6" y="51.1">SPI</text>
<text x="153.6" y="55.2">26MHz</text>
<text x="153.6" y="59.4">RTC32K</text>
<text x="30.1" y="64.9">WF0_ANT</text>
<text x="45.3" y="64.9">ANT_CON</text>
<text x="153.6" y="63.5">BUCKs</text>
<text x="181" y="65.7">BUCKs/LDOs/Gauge</text>
<text x="183.6" y="63.5">Audio/RTC/XO</text>
<text x="30.1" y="70.4">WF1_ANT</text>
<text x="45.3" y="70.4">ANT_CON</text>
<text x="94.6" y="67.6">PCIe x1</text>
<text x="153.6" y="67.6">LDOs</text>
<text x="30.1" y="75.8">BT_ANT</text>
<text x="45.3" y="75.8">ANT_CON</text>
<text x="94.6" y="74.5">USB P1</text>
<text x="153.6" y="82.7">BUCKs</text>
<text x="209.8" y="79.9">VSYS</text>
<text x="31.5" y="88.2">LDOs form MT6365</text>
<text x="46.6" y="84.1">3V3</text>
<text x="94.6" y="88.2">DP 4lane</text>
<text x="94.6" y="92.3">SSUSB P0</text>
<text x="43.9" y="96.4">SSTX/RX</text>
<text x="94.6" y="101.9">USB P0</text>
<text x="153.6" y="99.1">BUCKs</text>
<text x="209.8" y="96.4">VSYS</text>
<text x="43.9" y="111.5">HDMI_VCC</text>
<text x="94.6" y="111.5">HDMI TX</text>
<text x="93.3" y="122.5">HDMI RX</text>
<text x="153.6" y="126.6">AU_HPR/L</text>
<text x="153.6" y="129.3">AU_VIN1P/N</text>
<text x="209.8" y="136.2">MDI</text>
<text x="17.8" y="140.3">3.3V</text>
<text x="153.6" y="138.9">GBE TX</text>
<text x="17.8" y="144.4">3.3V</text>
<text x="87.8" y="148.5">UART/I2C/SPI...</text>
<text x="153.6" y="145.8">GBE RX</text>
<text x="209.8" y="144.4">1V8</text>
<text x="209.8" y="148.5">3V3</text>
<text x="17.8" y="151.3">5V</text>
<text x="94.6" y="158.1">Button</text>
<text x="13.7" y="178.7">CSI 4lane</text>
<text x="49.4" y="178.7">CSI 4lane</text>
<text x="161.8" y="185.5">LDO1</text>
<text x="124.8" y="191.1">DSI 4lane</text>
<text x="4.1" y="192.4">VCC5V0_SYS</text>
<text x="28.8" y="197.9">3.3V</text>
<text x="35.6" y="192.4">VCC5V0_SYS</text>
<text x="64.4" y="193.8">3.3V</text>
<text x="194.7" y="196.5">VCC5V0_SYS</text>
<text x="48" y="204.8">VCC5V0_SYS</text>
</g>
<g font-size="2.2" fill="#00f">
<text x="153.6" y="27.8">I2C6</text>
<text x="153.6" y="31.9">I2C6</text>
<text x="153.6" y="77.2">SPMI_I2C</text>
<text x="153.6" y="93.6">SPMI_I2C</text>
<text x="94.6" y="96.4">I2C2</text>
<text x="42.5" y="173.2">I2C0</text>
<text x="78.1" y="173.2">I2C1</text>
<text x="142.6" y="191.1">I2C2</text>
</g>
<g font-size="1.6">
<text x="244.6" y="201.8">NIO 12L</text>
<text x="249.6" y="204.6">Block Diagram</text>
</g>
<g font-size="1.2">
<text x="227.2" y="201.8">Size</text>
<text x="235.9" y="201.5">Title:</text>
<text x="272.4" y="201.8">REV</text>
<text x="227.1" y="206.5">Date:</text>
<text x="227.9" y="204.4">C</text>
<text x="231.8" y="206.5">Thursday, November 23, 2023</text>
<text x="232.3" y="204.6">Page Name:</text>
<text x="253.7" y="206.5">Sheet</text>
<text x="260.6" y="206.5">03</text>
<text x="264.7" y="206.5">of</text>
<text x="268.8" y="206.5">34</text>
<text x="271.7" y="204.6">V1.3</text>
</g>
<g font-size="1">
<text x="28.8" y="1">5</text>
<text x="83.7" y="1">4</text>
<text x="138.5" y="1">3</text>
<text x="193.4" y="1">2</text>
<text x="248.2" y="1">1</text>
<text x=".3" y="27.9">D</text>
<text x="276" y="27.9">D</text>
<text x=".3" y="79.4">C</text>
<text x="276" y="79.4">C</text>
<text x=".3" y="130.8">B</text>
<text x="276" y="130.8">B</text>
<text x=".3" y="182.2">A</text>
<text x="276" y="182.2">A</text>
<text x="28.8" y="208.1">5</text>
<text x="83.7" y="208.1">4</text>
<text x="138.5" y="208.1">3</text>
<text x="193.4" y="208.1">2</text>
<text x="248.2" y="208.1">1</text>
</g>
</svg>
